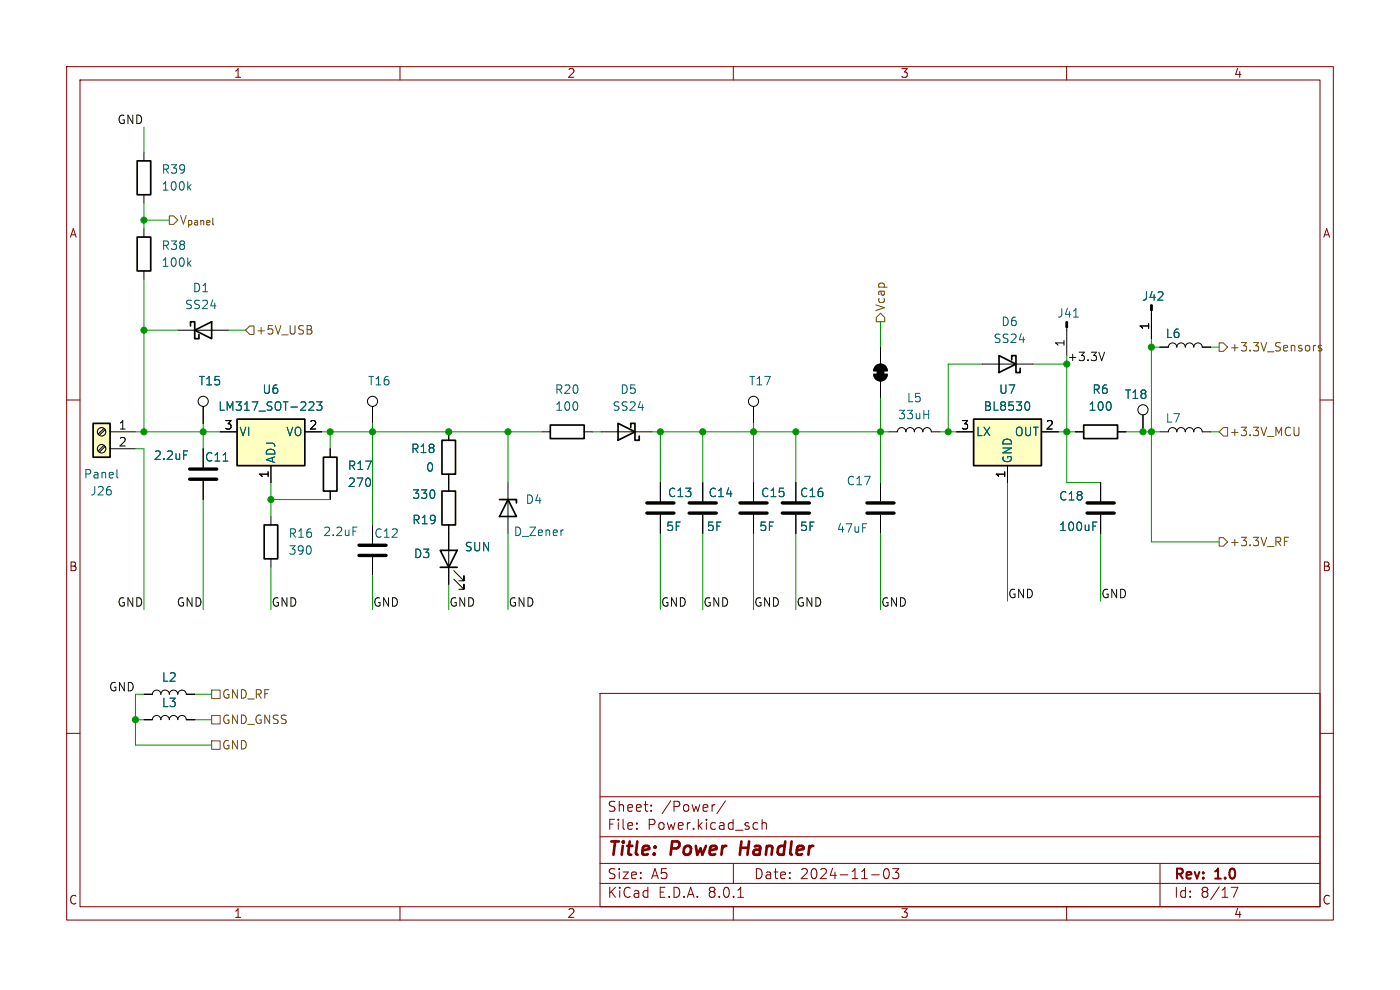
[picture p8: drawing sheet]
<svg xmlns="http://www.w3.org/2000/svg" width="297mm" height="210mm" viewBox="0 0 297 210" stroke-linecap="round" stroke-linejoin="round" font-family="sans-serif">
<g fill="none" stroke="#840000" stroke-width=".22">
<path d="M14.1 14.1h268.8v181.1h-268.8zM17 17h263v175.3h-263zM84.9 14.1v2.9M155.6 14.1v2.9M226.3 14.1v2.9M14.1 84.9h2.9M280 84.9h2.9M14.1 155.6h2.9M127.3 147.1h152.7v45.2h-152.7zM280 155.6h2.9M127.3 177.5h152.7M127.3 169h152.7"/>
<path d="M135.1 175.7v.2M135.1 174.6v.2M138.1 171.9v.2M138.1 170.8v.2M151.7 170.7l-.4 .1M153.9 169.9l-1.8 2.7M160.2 174.5l.6 .1M160.8 175.8l-.6 .1M161.7 174.7a.53 .53 0 0 1 .9 .1v1.1M161.7 173.8v2.1M84.9 192.3v2.9M127.3 187.4h152.7"/>
<path d="M127.3 183.2h152.7M155.6 192.3v2.9M155.6 183.2v4.2M156.5 190.3h1.2M184.9 185.6h1.6M187.6 184.5l.5-.2a1.33 1.33 0 0 1 0 2.1h-.2a1.29 1.29 0 0 1-.3-1.9zM189.4 184.3h1.3l-.7 .8a.58 .58 0 0 1 .7 .4v.5l-.2 .3-.8 .1-.3-.2M226.3 192.3v2.9M246.1 183.2v9.1M261.2 188.2h1.4l-.9 2.1"/>
</g>
<path d="M157.3 178.5l-.4 2.8" fill="none" stroke="#840000" stroke-width=".57"/>
<path d="M185.4 79.4h2.8a1.44 1.44 0 0 1-1.4 1.4 1.44 1.44 0 0 1-1.4-1.4zM186.1 78.3h1.4v1.4h-1.4zM185.8 77.7a1.44 1.44 0 0 1 1.5-.4 1.44 1.44 0 0 1 .9 1.4h-2.8l.1-.6z" fill="#000" stroke="#000" stroke-width=".22"/>
<g fill="none" stroke="#000" stroke-width=".22">
<path d="M185.4 79.4h2.8a1.44 1.44 0 0 1-1.4 1.4 1.44 1.44 0 0 1-1.4-1.4zM185.8 77.7a1.44 1.44 0 0 1 1.5-.4 1.44 1.44 0 0 1 .9 1.4h-2.8l.1-.6zM186.8 73.6v3.6M43.1 86.2v3.6M70 95.2v1.8M79 86.2v3.6M127.5 91.6h10.8M186.8 80.8v3.6M228.1 91.6h1.8M237.1 91.6h1.8M242.5 88v3.6M70 104.2v1.8"/>
<path d="M79 111.4v3.9M79 118.2v3.9M233.5 102.4v3.9M233.5 109.2v4"/>
<circle cx="43.1" cy="85.1" r="1.08"/>
<circle cx="79" cy="85.1" r="1.08"/>
<circle cx="242.5" cy="86.9" r="1.08"/>
</g>
<path d="M76.2 115.7h5.7M76.2 117.8h5.7M230.6 108.8h5.8M230.6 106.7h5.8" fill="none" stroke="#000" stroke-width=".72"/>
<path d="M74.9 111.8h.8M231.9 111.6h.6M231.9 110.7h.8" fill="none" stroke="#006464" stroke-width=".22"/>
<path d="M68.6 97h2.9v7.2h-2.9zM131.1 89.8l3.6 1.8-3.6 1.8zM133.8 90.7v-.9h.9v3.6h.9v-.9M229.9 90.2h7.2v2.8h-7.2z" fill="none" stroke="#000" stroke-width=".36"/>
<path d="M50.3 88.9h14.4v9.9h-14.4z" fill="#ffffc2"/>
<path d="M29.1 50.3h2.9v7.2h-2.9zM40.4 69.1v-.8h.9v3.5h.9v-.9M41.3 70l3.6-1.7v3.5zM211.9 75.4l3.6 1.8-3.6 1.8zM214.6 76.3v-.9h.9v3.6h.9v-.9M50.3 88.9h14.4v9.9h-14.4zM56 111.4h2.9v7.1h-2.9zM93.4 116.7h3.6l-1.8 3.6zM93.4 120.3h3.6" fill="none" stroke="#000" stroke-width=".36"/>
<g fill="none" stroke="#000" stroke-width=".22">
<path d="M30.5 48.5v1.8M30.5 57.5v1.8M37.7 70h10.8M208.3 77.2h10.8M244.3 65.9v5.9M246.1 73.6h1.8a.9 .9 0 0 1 .9-.9 .9 .9 0 0 1 .9 .9 .9 .9 0 0 1 .9-.9 .9 .9 0 0 1 .9 .9 .9 .9 0 0 1 .9-.9 .9 .9 0 0 1 .8 .9 .9 .9 0 0 1 .9-.9 .9 .9 0 0 1 .9 .9h1.8M43.1 95.2v3.9M46.7 91.6h3.6M57.5 98.8v3.6M64.7 91.6h3.6M159.9 86.2v3.6M188.6 91.6h1.8a.9 .9 0 0 1 .9-.9 .9 .9 0 0 1 .9 .9 .9 .9 0 0 1 .9-.9 .9 .9 0 0 1 .9 .9 .9 .9 0 0 1 .9-.9 .9 .9 0 0 1 .9 .9 .9 .9 0 0 1 .9-.9 .9 .9 0 0 1 .9 .9h1.8"/>
<path d="M246.1 91.6h1.8a.9 .9 0 0 1 .9-.9 .9 .9 0 0 1 .9 .9 .9 .9 0 0 1 .9-.9 .9 .9 0 0 1 .9 .9 .9 .9 0 0 1 .9-.9 .9 .9 0 0 1 .8 .9 .9 .9 0 0 1 .9-.9 .9 .9 0 0 1 .9 .9h1.8M43.1 102v4M57.5 109.6v1.8M57.5 118.5v1.8M95.2 113.2v10.7M140.1 102.4v3.9M140.1 109.2v4M149.1 102.4v3.9M149.1 109.2v4M159.9 102.4v3.9M159.9 109.2v4M168.8 102.4v3.9"/>
<path d="M168.8 109.2v4M186.8 102.4v3.9M186.8 109.2v4M96.3 122.9l2.1 2.1v-1.1v1.1h-1.1M96.3 121.1l2.1 2.1v-1.1v1.1h-1.1"/>
<circle cx="159.9" cy="85.1" r="1.08"/>
</g>
<path d="M40 55.8l.5 .7M40.5 55.3l-.7 .7M39 95.7h.8M47.3 97.8h1.1M65.8 85.2l.6 .1 .2 .4-1.1 1.3h1.1M67.2 85.2h1.1l-.6 .7 .5 .2v.8l-.2 .1h-.6l-.2-.1" fill="none" stroke="#006464" stroke-width=".22"/>
<path d="M40.2 99.5h5.8M40.2 101.7h5.8M137.2 108.8h5.8M137.2 106.7h5.8M146.2 108.8h5.7M146.2 106.7h5.7M157 108.8h5.7M157 106.7h5.7M166 108.8h5.7M166 106.7h5.7M183.9 108.8h5.8M183.9 106.7h5.8" fill="none" stroke="#000" stroke-width=".72"/>
<path d="M244.1 64.7h.3v1.2h-.3z" fill="#000" stroke="#000" stroke-width=".22"/>
<path d="M206.6 88.9h14.3v9.9h-14.3z" fill="#ffffc2"/>
<path d="M93.8 93.4h2.8v7.2h-2.8zM116.7 90.2h7.2v2.8h-7.2zM206.6 88.9h14.3v9.9h-14.3zM93.8 104.2h2.8v7.2h-2.8zM106 106h3.6v.7M107.8 106l1.8 3.6h-3.6z" fill="none" stroke="#000" stroke-width=".36"/>
<path d="M226.3 69.5v5.9M95.2 91.6v1.8M114.9 91.6h1.8M123.9 91.6h1.8M203 91.6h3.6M213.7 98.8v3.6M220.9 91.6h3.6M95.2 100.6v3.6M95.2 111.4v1.8M107.8 102.4v10.8M30.5 152.7h1.8a.9 .9 0 0 1 .9-.9 .9 .9 0 0 1 .9 .9 .9 .9 0 0 1 .9-.9 .9 .9 0 0 1 .9 .9 .9 .9 0 0 1 .9-.9 .9 .9 0 0 1 .9 .9 .9 .9 0 0 1 .9-.9 .9 .9 0 0 1 .9 .9h1.8" fill="none" stroke="#000" stroke-width=".22"/>
<path d="M227.7 67.3h1.1M217.8 85.2a.98 .98 0 0 1 .7 .8 .98 .98 0 0 1-.3 .9l-.4 .1M119.3 112.4h.2" fill="none" stroke="#006464" stroke-width=".22"/>
<path d="M226.1 68.3h.4v1.2h-.4z" fill="#000" stroke="#000" stroke-width=".22"/>
<path d="M19.8 89.8h3.5v7.2h-3.5z" fill="#ffffc2"/>
<path d="M29.1 34.1h2.9v7.2h-2.9zM19.8 89.8h3.5v7.2h-3.5z" fill="none" stroke="#000" stroke-width=".36"/>
<g fill="none" stroke="#000" stroke-width=".22">
<path d="M30.5 32.3v1.8M30.5 41.3v1.8M244.3 66.5v5.3M246.1 73.6h1.8M255 73.6h1.8M22.1 94.5l-1.3 1.2M22.1 90.9l-1.3 1.2M22.3 94.7l-1.2 1.2M22.3 91.1l-1.2 1.2M23.3 91.6h5.4M23.3 95.2h5.4M43.1 86.2v3.6"/>
<path d="M43.1 95.2v3.9M46.7 91.6h3.6M57.5 98.8v3.6M64.7 91.6h3.6M70 95.2v1.8M95.2 91.6v1.8M203 91.6h3.6M213.7 98.8v3.6M220.9 91.6h3.6M228.1 91.6h1.8M237.1 91.6h1.8M242.5 88v3.6"/>
<path d="M43.1 102v4M70 104.2v1.8M95.2 100.6v3.6M95.2 111.4v5.3M140.1 102.4v3.9M140.1 109.2v4M149.1 102.4v3.9M149.1 109.2v4M159.9 102.4v3.9M159.9 109.2v4M168.8 102.4v3.9M168.8 109.2v4"/>
<path d="M233.5 102.4v3.9M233.5 109.2v4M95.2 120.3v3.6M30.5 147.3h1.8a.9 .9 0 0 1 .9-.9 .9 .9 0 0 1 .9 .9 .9 .9 0 0 1 .9-.9 .9 .9 0 0 1 .9 .9 .9 .9 0 0 1 .9-.9 .9 .9 0 0 1 .9 .9 .9 .9 0 0 1 .9-.9 .9 .9 0 0 1 .9 .9h1.8M30.5 152.7h1.8M39.5 152.7h1.8"/>
<circle cx="21.6" cy="91.6" r=".9"/>
<circle cx="21.6" cy="95.2" r=".9"/>
</g>
<path d="M40 39.6l.5 .7M40.5 39.1l-.7 .7M24.8 99.6v1.5l.3 .3M39 95.7h.8M47.3 97.8h1.1M65.8 85.2l.6 .1 .2 .4-1.1 1.3h1.1M67.2 85.2h1.1l-.6 .7 .5 .2v.8l-.2 .1h-.6l-.2-.1M217.8 85.2a.98 .98 0 0 1 .7 .8 .98 .98 0 0 1-.3 .9l-.4 .1M231.9 111.6h.6M231.9 110.7h.8" fill="none" stroke="#006464" stroke-width=".22"/>
<g fill="none" stroke="#725600" stroke-width=".22">
<path d="M35.9 45.8h.9l.9 .9-.9 .9h-.9zM52.1 70l.9-.9h.9v1.8h-.9zM65.8 69.9a.48 .48 0 0 1 .4 .5 .48 .48 0 0 1-.4 .5M65.9 69.2l.2 .2-.2 .4M185.9 67.4l.9-.9 .9 .9v.9h-1.8zM258.6 72.7h.9l.9 .9-.9 .9h-.9zM279.1 73.3h-.3l-.2 .3M280.3 73.3h-.4l-.2 .2v.3l.6 .1v.5h-.6M259.5 90.7h.9v1.8h-.9l-.9-.9zM275.6 90.6v1.5l-.4 .3h-.3M258.6 114.1h.9l.9 .8-.9 .9h-.9zM272.5 114.8h.6"/>
<path d="M272.5 114h.8M44.9 157.2h1.8v1.8h-1.8zM44.9 146.4h1.8v1.8h-1.8zM44.9 151.8h1.8v1.8h-1.8z"/>
</g>
<path d="M234.3 74.7l-.6 1.8" fill="none" stroke="#0f0f0f" stroke-width=".22"/>
<g fill="none" stroke="#009600" stroke-width=".22">
<path d="M30.5 26.9v5.4M30.5 43.1v5.4M30.5 59.3v32.3M30.5 46.7h5.4M30.5 70h7.2M48.5 70h3.6M186.8 68.3v5.3M208.3 77.2h-7.1v14.4M219.1 77.2h7.2v25.2h7.2M244.3 71.8v43.1h14.3M244.3 73.6h1.8M256.8 73.6h1.8"/>
<path d="M28.7 91.6h18M28.7 95.2h1.8v34.1M43.1 89.8v5.4M68.3 91.6h46.6M70 91.6v3.6M79 89.8v21.6M107.8 91.6v10.8M125.7 91.6h1.8M138.3 91.6h50.3M140.1 91.6v10.8M149.1 91.6v10.8M159.9 89.8v12.6"/>
<path d="M168.8 91.6v10.8M186.8 84.4v18M199.4 91.6h3.6M224.5 91.6h3.6M238.9 91.6h7.2M256.8 91.6h1.8M43.1 106v23.3M57.5 102.4v7.2M57.5 106h12.5M107.8 113.2v16.1M140.1 113.2v16.1M149.1 113.2v16.1"/>
<path d="M159.9 113.2v16.1M168.8 113.2v16.1M186.8 113.2v16.1M213.7 102.4v25.1M233.5 113.2v14.3M57.5 120.3v9M79 122.1v7.2M95.2 123.9v5.4M28.7 152.7h1.8M30.5 147.3h-1.8v10.8h16.2M41.3 152.7h3.6M41.3 147.3h3.6"/>
</g>
<g fill="#009600" stroke="#009600" stroke-width=".22">
<circle cx="28.7" cy="152.7" r=".65"/>
<circle cx="140.1" cy="91.6" r=".65"/>
<circle cx="159.9" cy="91.6" r=".65"/>
<circle cx="168.8" cy="91.6" r=".65"/>
<circle cx="149.1" cy="91.6" r=".65"/>
<circle cx="201.2" cy="91.6" r=".65"/>
<circle cx="186.8" cy="91.6" r=".65"/>
<circle cx="107.8" cy="91.6" r=".65"/>
<circle cx="79" cy="91.6" r=".65"/>
<circle cx="95.2" cy="91.6" r=".65"/>
<circle cx="70" cy="91.6" r=".65"/>
<circle cx="30.5" cy="70" r=".65"/>
<circle cx="43.1" cy="91.6" r=".65"/>
<circle cx="30.5" cy="91.6" r=".65"/>
<circle cx="57.5" cy="106" r=".65"/>
<circle cx="30.5" cy="46.7" r=".65"/>
<circle cx="242.5" cy="91.6" r=".65"/>
<circle cx="244.3" cy="91.6" r=".65"/>
<circle cx="244.3" cy="73.6" r=".65"/>
<circle cx="226.3" cy="91.6" r=".65"/>
<circle cx="226.3" cy="77.2" r=".65"/>
</g>
<g font-size="3.9" fill="#840000">
<text x="128.7" y="182.3">Title:</text>
<text x="142.4" y="182.3">Power</text>
<text x="158.2" y="182.3">Handler</text>
</g>
<g font-size="3" fill="#840000">
<text x="128.7" y="172.5">Sheet:</text>
<text x="140.3" y="172.5">/Power/</text>
<text x="128.7" y="176.3">File:</text>
<text x="137.3" y="176.3">Power.kicad_sch</text>
<text x="128.7" y="190.8">KiCad</text>
<text x="128.7" y="186.8">Size:</text>
<text x="138.1" y="186.8">A5</text>
<text x="139.6" y="190.8">E.D.A.</text>
<text x="150.4" y="190.8">8.0.1</text>
<text x="159.8" y="186.8">Date:</text>
<text x="169.7" y="186.8">2024-11-03</text>
<text x="248.9" y="187.1">Rev:</text>
<text x="248.9" y="190.8">Id:</text>
<text x="254.7" y="190.8">8/17</text>
<text x="257.9" y="187.1">1.0</text>
</g>
<g font-size="2.6" fill="#840000">
<text x="49.5" y="16.8">1</text>
<text x="120.2" y="16.8">2</text>
<text x="190.9" y="16.8">3</text>
<text x="261.6" y="16.8">4</text>
<text x="14.6" y="50.7">A</text>
<text x="280.5" y="50.7">A</text>
<text x="14.5" y="121.5">B</text>
<text x="280.4" y="121.5">B</text>
<text x="14.5" y="192.2">C</text>
<text x="49.5" y="195">1</text>
<text x="120.2" y="195">2</text>
<text x="190.9" y="195">3</text>
<text x="261.6" y="195">4</text>
<text x="280.4" y="192.2">C</text>
</g>
<g font-size="2.5" fill="#0f0f0f">
<text x="24.8" y="26.4">GND</text>
<text x="24.8" y="128.8">GND</text>
<text x="37.3" y="128.8">GND</text>
<text x="57.5" y="128.8">GND</text>
<text x="79" y="128.8">GND</text>
<text x="95.2" y="128.8">GND</text>
<text x="107.8" y="128.8">GND</text>
<text x="140.1" y="128.8">GND</text>
<text x="149.1" y="128.8">GND</text>
<text x="159.9" y="128.8">GND</text>
<text x="168.8" y="128.8">GND</text>
<text x="186.8" y="128.8">GND</text>
<text x="213.7" y="127">GND</text>
<text x="233.5" y="127">GND</text>
<text x="23" y="146.8">GND</text>
</g>
<g font-size="2.5" fill="#006464">
<text x="34.1" y="37.1">R39</text>
<text x="34.1" y="40.7">100k</text>
<text x="34.1" y="53.3">R38</text>
<text x="34.1" y="56.9">100k</text>
<text x="39.1" y="65.9">SS24</text>
<text x="40.8" y="62.3">D1</text>
<text x="242.1" y="64.1">J42</text>
<text x="212.3" y="69.5">D6</text>
<text x="224.2" y="67.7">J41</text>
<text x="247.2" y="72">L6</text>
<text x="210.6" y="73.1">SS24</text>
<text x="42" y="82">T15</text>
<text x="55.5" y="83.8">U6</text>
<text x="77.9" y="82">T16</text>
<text x="117.6" y="83.8">R20</text>
<text x="131.5" y="83.8">D5</text>
<text x="158.8" y="82">T17</text>
<text x="211.8" y="83.8">U7</text>
<text x="231.6" y="83.8">R6</text>
<text x="46.2" y="87.4">LM317_SOT-223</text>
<text x="117.6" y="87.4">100</text>
<text x="129.8" y="87.4">SS24</text>
<text x="190.4" y="89.2">33uH</text>
<text x="192.3" y="85.6">L5</text>
<text x="208.5" y="87.4">BL8530</text>
<text x="230.8" y="87.4">100</text>
<text x="238.5" y="84.9">T18</text>
<text x="247.2" y="89.9">L7</text>
<text x="50.6" y="92.8">VI</text>
<text x="60.6" y="92.8">VO</text>
<text x="206.9" y="92.8">LX</text>
<text x="215.1" y="92.8">OUT</text>
<text x="17.6" y="101.8">Panel</text>
<text x="32.5" y="97.9">2.2uF</text>
<text x="43.3" y="98.2">C11</text>
<text x="58.7" y="98.4" transform="rotate(-90 58.7 98.4)">ADJ</text>
<text x="73.7" y="100">R17</text>
<text x="87.1" y="96.4">R18</text>
<text x="90.2" y="100.4">0</text>
<text x="215" y="98.4" transform="rotate(-90 215 98.4)">GND</text>
<text x="19" y="105.4">J26</text>
<text x="73.7" y="103.6">270</text>
<text x="87.3" y="106.1">330</text>
<text x="111.4" y="107.2">D4</text>
<text x="141.5" y="105.8">C13</text>
<text x="150.2" y="105.8">C14</text>
<text x="161.3" y="105.8">C15</text>
<text x="169.6" y="105.8">C16</text>
<text x="179.5" y="103.2">C17</text>
<text x="224.5" y="106.5">C18</text>
<text x="87.3" y="111.5">R19</text>
<text x="141.2" y="112.9">5F</text>
<text x="149.8" y="112.9">5F</text>
<text x="160.9" y="112.9">5F</text>
<text x="169.6" y="112.9">5F</text>
<text x="177.4" y="113.3">47uF</text>
<text x="224.5" y="112.9">100uF</text>
<text x="61.1" y="118">390</text>
<text x="61.1" y="114.4">R16</text>
<text x="68.4" y="114">2.2uF</text>
<text x="79.3" y="114.4">C12</text>
<text x="87.7" y="118.7">D3</text>
<text x="98.4" y="117.2">SUN</text>
<text x="108.9" y="114">D_Zener</text>
<text x="34.2" y="144.9">L2</text>
<text x="34.2" y="150.3">L3</text>
</g>
<g font-size="2.5" fill="#725600">
<text x="38" y="47.9">V_{panel}</text>
<text x="54.2" y="71.3">+5V_USB</text>
<text x="188" y="66.2" transform="rotate(-90 188 66.2)">Vcap</text>
<text x="260.7" y="74.9">+3.3V_Sensors</text>
<text x="260.7" y="92.8">+3.3V_MCU</text>
<text x="260.7" y="116.2">+3.3V_RF</text>
<text x="47" y="148.5">GND_RF</text>
<text x="47" y="153.9">GND_GNSS</text>
<text x="47" y="159.3">GND</text>
</g>
<g font-size="2.5">
<text x="243.9" y="70.1" transform="rotate(-90 243.9 70.1)">1</text>
<text x="225.9" y="73.7" transform="rotate(-90 225.9 73.7)">1</text>
<text x="25" y="91.2">1</text>
<text x="25" y="94.8">2</text>
<text x="47.5" y="91.2">3</text>
<text x="65.5" y="91.2">2</text>
<text x="203.8" y="91.2">3</text>
<text x="221.7" y="91.2">2</text>
<text x="57.1" y="101.6" transform="rotate(-90 57.1 101.6)">1</text>
<text x="213.4" y="101.6" transform="rotate(-90 213.4 101.6)">1</text>
</g>
<text font-size="2.5" fill="#009600" x="226.3" y="76.7">+3.3V</text>
</svg>
